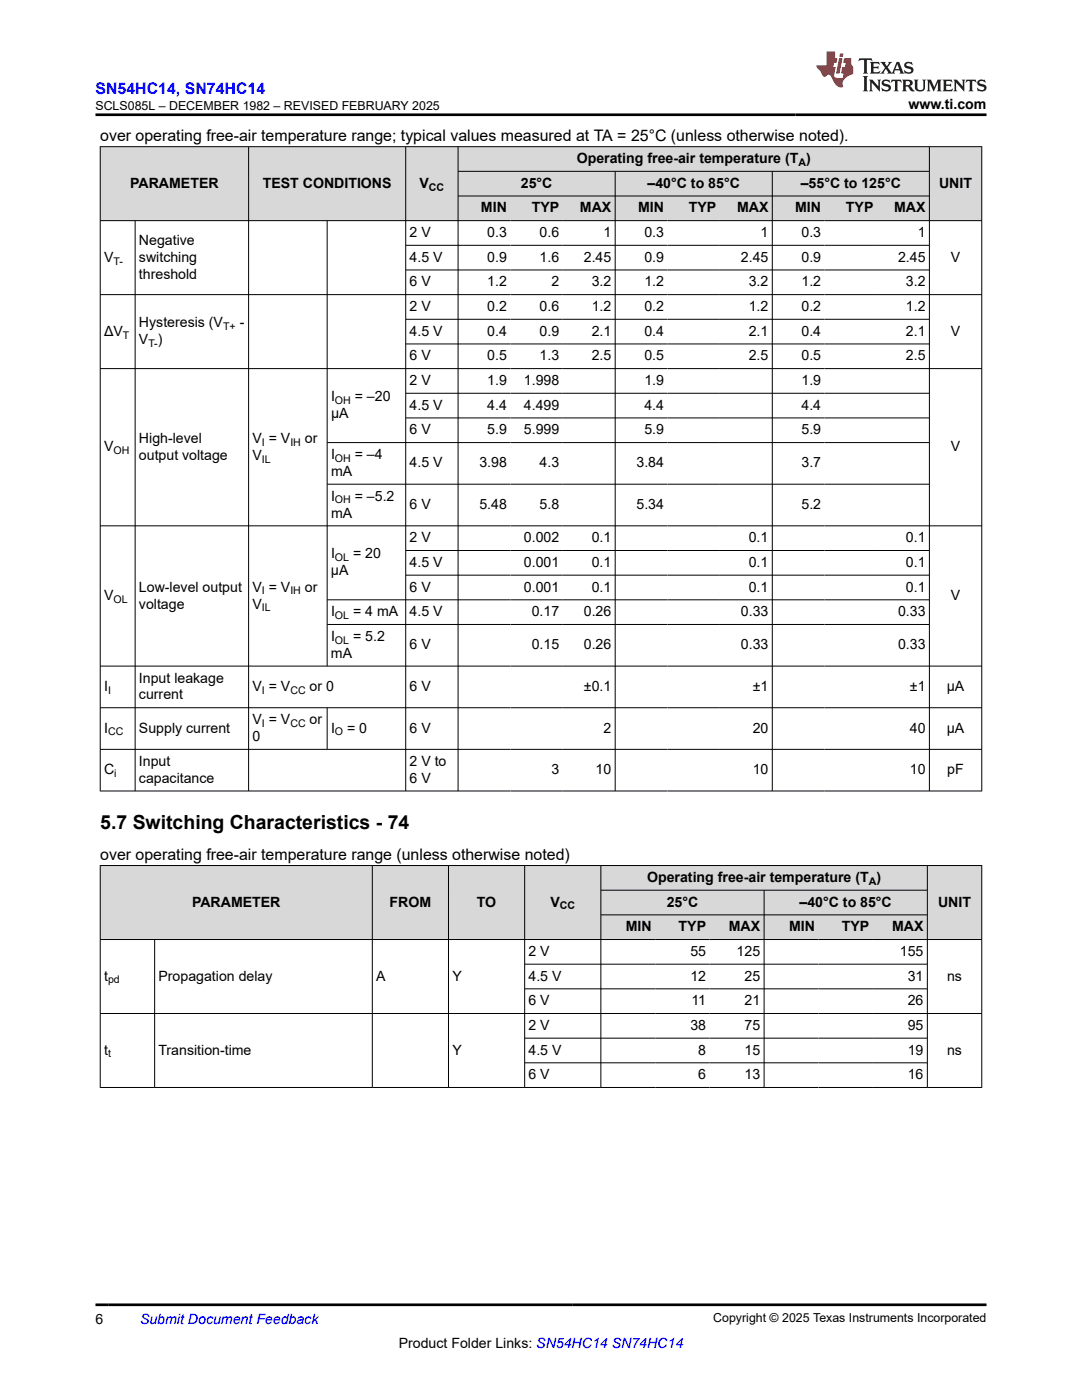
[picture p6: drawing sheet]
<svg xmlns="http://www.w3.org/2000/svg" width="216mm" height="279mm" viewBox="0 0 216 279" stroke-linecap="round" stroke-linejoin="round" font-family="sans-serif">
<g fill="#d8d8d8">
<path d="M20 29.3h175.9v4.9h-175.9z" fill-rule="evenodd"/>
<path d="M20.1 29.3h29.4v14.7h-29.4z" fill-rule="evenodd"/>
<path d="M49.7 29.3h31.2v14.7h-31.2z" fill-rule="evenodd"/>
<path d="M81 29.3h10.3v14.7h-10.3z" fill-rule="evenodd"/>
<path d="M91.5 29.3h93.9v4.8h-93.9z" fill-rule="evenodd"/>
<path d="M185.5 29.3h10.3v14.7h-10.3z" fill-rule="evenodd"/>
<path d="M91.5 34.3h31.2v4.8h-31.2z" fill-rule="evenodd"/>
<path d="M122.8 34.3h31.2v4.8h-31.2z" fill-rule="evenodd"/>
<path d="M154.2 34.3h31.2v4.8h-31.2z" fill-rule="evenodd"/>
<path d="M91.5 39.2h10.4v4.8h-10.4z" fill-rule="evenodd"/>
<path d="M101.9 39.2h10.4v4.8h-10.4z" fill-rule="evenodd"/>
<path d="M112.3 39.2h10.4v4.8h-10.4z" fill-rule="evenodd"/>
<path d="M122.8 39.2h10.4v4.8h-10.4z" fill-rule="evenodd"/>
<path d="M133.2 39.2h10.5v4.8h-10.5z" fill-rule="evenodd"/>
<path d="M143.7 39.2h10.3v4.8h-10.3z" fill-rule="evenodd"/>
<path d="M154.2 39.2h10.4v4.8h-10.4z" fill-rule="evenodd"/>
<path d="M164.6 39.2h10.4v4.8h-10.4z" fill-rule="evenodd"/>
<path d="M175 39.2h10.4v4.8h-10.4z" fill-rule="evenodd"/>
</g>
<g fill="none" stroke="#000" stroke-width=".2">
<path d="M19.9 29.3h176.1M20 29.2v128.7M49.6 29.2v128.7M81 29.2v128.7M91.4 29.2v128.7M91.4 34.2h94.1M91.4 39.1h94.1M122.8 34.2v123.7M154.1 34.2v123.7M185.5 29.2v128.7M195.9 29.2v128.7M19.9 44h176.1"/>
<path d="M19.9 58.8h176.1M27 44v113.9M65.3 44v89M81 49h104.5M81 53.9h104.5M19.9 73.6h176.1M81 63.7h104.5M81 68.6h104.5M81 78.5h104.5M65.3 96.6h120.2M81 83.4h104.5M185.5 88.3h-120.2"/>
<path d="M19.9 104.9h176.1M81 109.9h104.5M81 114.8h104.5M185.5 119.7h-120.2M19.9 132.9h176.1M65.3 124.6h120.2M19.9 141.2h176.1M19.9 149.6h176.1M19.9 157.9h176.1M65.3 141.2v8.4"/>
</g>
<g fill="#d8d8d8">
<path d="M20 172.7h175.9v5h-175.9z" fill-rule="evenodd"/>
<path d="M20.1 172.8h54.1v14.6h-54.1z" fill-rule="evenodd"/>
<path d="M74.4 172.8h15v14.6h-15z" fill-rule="evenodd"/>
<path d="M89.6 172.8h15v14.6h-15z" fill-rule="evenodd"/>
<path d="M104.8 172.8h15v14.6h-15z" fill-rule="evenodd"/>
<path d="M120 172.8h65v4.8h-65z" fill-rule="evenodd"/>
<path d="M185.1 172.8h10.7v14.6h-10.7z" fill-rule="evenodd"/>
<path d="M120 177.7h32.4v4.8h-32.4z" fill-rule="evenodd"/>
<path d="M152.5 177.7h32.5v4.8h-32.5z" fill-rule="evenodd"/>
<path d="M120 182.6h10.8v4.8h-10.8z" fill-rule="evenodd"/>
<path d="M130.8 182.6h10.8v4.8h-10.8z" fill-rule="evenodd"/>
<path d="M141.6 182.6h10.8v4.8h-10.8z" fill-rule="evenodd"/>
<path d="M152.5 182.6h10.8v4.8h-10.8z" fill-rule="evenodd"/>
<path d="M163.3 182.6h10.9v4.8h-10.9z" fill-rule="evenodd"/>
<path d="M174.2 182.6h10.8v4.8h-10.8z" fill-rule="evenodd"/>
</g>
<g fill="none" stroke="#000" stroke-width=".2">
<path d="M19.9 172.7h176.1M20 172.7v44.4M74.3 172.7v44.4M89.5 172.7v44.4M104.7 172.7v44.4M119.9 172.7v44.4M119.9 177.7h65.2M152.5 177.7v39.4M185 172.7v44.4M195.9 172.7v44.4M19.9 187.5h176.1M30.9 187.5v29.6"/>
<path d="M104.7 192.4h80.4M104.7 197.3h80.4M119.9 182.6h65.2M19.9 202.3h176.1M19.9 217h176.1M104.7 207.2h80.4M104.7 212.1h80.4"/>
</g>
<path d="M171.5 11.6l-.2 .6 .5-.2h.6v.1v2.2l-.2 .4h1l-.2-.4v-2.2v-.1h.5l.6 .2-.2-.6zM173.6 12.4l.2 .3v1.6l-.2 .4h1.9l.1-.6a1.08 1.08 0 0 1-1.3 .2v-.7h.6l.4 .2v-.7l-.4 .2h-.6v-.5l.2-.2a1 1 0 0 1 1 .3l-.1-.5zM175.7 12.4l.9 1.1-1 1.2h.9l-.2-.2 .5-.8 .4 .8-.2 .2h1.6l-.2-.2 .2-.5h.9l.1 .5-.1 .2h.9l-.2-.4-.8-1.9h-.5l-.9 2.1-.9-1.1 .9-1h-.8l.2 .2-.4 .6-.4-.6 .2-.2zM179 12.8l.4 1h-.7zM180.7 12.5a.65 .65 0 0 0-.2 .7 .65 .65 0 0 0 .6 .5l.6 .1 .1 .3a.79 .79 0 0 1-.7 .4 .79 .79 0 0 1-.7-.5l.1 .7 .2-.1a.93 .93 0 0 0 1.1 0 .93 .93 0 0 0 .4-.9 1.46 1.46 0 0 0-1.2-.6l-.1-.3a1.09 1.09 0 0 1 1.2 .2l-.2-.6-.1 .1-.5-.2zM172.2 15.2l.2 .4v2.2l-.2 .4h1l-.2-.4v-2.2l.2-.4zM173.4 15.9l.2 .4v1.5l-.2 .4h.8l-.3-.4 .1-1.3 1.6 1.8v-2l.2-.4h-.7l.1 .2 .1 1.1-1.2-1.3zM176.2 16a.65 .65 0 0 0-.2 .8 .65 .65 0 0 0 .6 .4l.6 .2 .1 .2a.79 .79 0 0 1-.7 .4 .79 .79 0 0 1-.7-.5l.1 .7 .2-.1a.93 .93 0 0 0 1.1 .1 .93 .93 0 0 0 .4-1 1.46 1.46 0 0 0-1.2-.5l-.1-.4a1.09 1.09 0 0 1 1.2 .2l-.1-.6-.2 .1-.5-.1zM177.9 15.9l-.1 .6a.63 .63 0 0 1 .8-.3v1.6l-.3 .4h1l-.2-.4v-1.6a.66 .66 0 0 1 .8 .3l-.1-.6zM180 15.9l.2 .4v1.5l-.2 .4h1l-.2-.2-.1-.7h.5l.1 .2a.79 .79 0 0 0 1.2 .6l-1-.9a.61 .61 0 0 0 .6-.6 .61 .61 0 0 0-.5-.7zM180.8 16.2h.1a.47 .47 0 0 1 .5 .1 .47 .47 0 0 1 .1 .5l-.1 .1-.7 .1zM182.3 15.9l.2 .2a2.27 2.27 0 0 0 .4 2 1.04 1.04 0 0 0 1.7-.7v-1.3l.2-.2h-.8l.2 .4v1.1a.6 .6 0 0 1-.6 .6 .6 .6 0 0 1-.6-.6v-1.1l.3-.4zM184.9 15.9l.2 .4v1.5l-.2 .4h.8l-.3-.4v-1.4l.9 1.9 .9-1.9v1.4l-.3 .4h1l-.2-.4v-1.5l.2-.4h-.8l-.7 1.5-.6-1.5zM188.1 15.9l.2 .4v1.5l-.2 .4h1.9l.1-.6a1.09 1.09 0 0 1-1.3 .2v-.7h.6l.4 .2v-.6l-.4 .2h-.6v-.6l.2-.1a1.01 1.01 0 0 1 1 .3l-.1-.6zM190.2 15.9l.3 .4v1.5l-.3 .4h.8l-.2-.4v-1.3l1.6 1.8v-2l.2-.4h-.7l.2 .2v1.1l-1.2-1.3zM192.8 15.9l-.1 .6a.63 .63 0 0 1 .8-.3v1.6l-.3 .4h1l-.2-.4v-1.6a.66 .66 0 0 1 .8 .3l-.1-.6zM195.2 16a.65 .65 0 0 0-.2 .8 .65 .65 0 0 0 .6 .4l.6 .2 .2 .2a.79 .79 0 0 1-.7 .4 .79 .79 0 0 1-.7-.5l.1 .7 .2-.1a.93 .93 0 0 0 1 .1 .93 .93 0 0 0 .5-1 1.46 1.46 0 0 0-1.3-.5v-.4a1.09 1.09 0 0 1 1.2 .2l-.2-.6-.2 .1-.5-.1z" fill="#231f20"/>
<path d="M164.9 10.3v2.7h-2l.1 .4 .8 1a.95 .95 0 0 0 1 .9 .59 .59 0 0 1 .5-.4 .59 .59 0 0 1 .5 .3l.4 .8a1.59 1.59 0 0 0 2.1 1.4 1.61 1.61 0 0 1 1-2.3l1-.3-.1-1.5a1.59 1.59 0 0 1-.3-1.7h-1.5l-.2 .9h.6l-.2 .9h-.5l-.2 .9v.3l.4 .1-.1 .9h-.7a.73 .73 0 0 1-1-.7l.3-1.5h-.5l.1-.9h.5l.2-.9h-.5v-1.3zM167.4 11.6l-.6 3.1h.7l.6-3.1zM167.6 10.7l-.1 .6h.7l.1-.6z" fill="#ed1c24"/>
<path d="M19 22.9h177.8M19 260.4h177.8" fill="none" stroke="#000" stroke-width=".53"/>
<text font-size="3.9" x="20" y="165.5">5.7 Switching Characteristics - 74</text>
<text font-size="3.2" fill="#00f" x="19" y="18.7">SN54HC14, SN74HC14</text>
<g font-size="3.2">
<text x="20" y="28.2">over operating free-air temperature range; typical values measured at TA = 25°C (unless otherwise noted).</text>
<text x="20" y="171.7">over operating free-air temperature range (unless otherwise noted)</text>
</g>
<g font-size="2.8">
<text x="181.3" y="21.8">www.ti.com</text>
<text x="115.1" y="32.5">Operating free-air temperature (T )</text>
<text x="26" y="37.5">PARAMETER</text>
<text x="52.4" y="37.5">TEST CONDITIONS</text>
<text x="83.7" y="37.5">V</text>
<text x="103.9" y="37.5">25°C</text>
<text x="129.2" y="37.5">–40°C to 85°C</text>
<text x="159.8" y="37.5">–55°C to 125°C</text>
<text x="187.4" y="37.5">UNIT</text>
<text x="81.7" y="47.3">2 V</text>
<text x="96" y="42.4">MIN</text>
<text x="97.2" y="47.3">0.3</text>
<text x="106.1" y="42.4">TYP</text>
<text x="107.7" y="47.3">0.6</text>
<text x="115.7" y="42.4">MAX</text>
<text x="120.4" y="47.3">1</text>
<text x="127.3" y="42.4">MIN</text>
<text x="128.6" y="47.3">0.3</text>
<text x="137.5" y="42.4">TYP</text>
<text x="147.1" y="42.4">MAX</text>
<text x="151.8" y="47.3">1</text>
<text x="158.7" y="42.4">MIN</text>
<text x="159.9" y="47.3">0.3</text>
<text x="168.8" y="42.4">TYP</text>
<text x="178.4" y="42.4">MAX</text>
<text x="183.1" y="47.3">1</text>
<text x="20.8" y="52.2">V</text>
<text x="27.7" y="48.8">Negative</text>
<text x="27.7" y="52.2">switching</text>
<text x="81.7" y="52.2">4.5 V</text>
<text x="97.2" y="52.2">0.9</text>
<text x="107.7" y="52.2">1.6</text>
<text x="116.5" y="52.2">2.45</text>
<text x="128.6" y="52.2">0.9</text>
<text x="147.8" y="52.2">2.45</text>
<text x="159.9" y="52.2">0.9</text>
<text x="179.2" y="52.2">2.45</text>
<text x="189.7" y="52.2">V</text>
<text x="27.7" y="55.6">threshold</text>
<text x="81.7" y="57.2">6 V</text>
<text x="97.2" y="57.2">1.2</text>
<text x="110" y="57.2">2</text>
<text x="118.1" y="57.2">3.2</text>
<text x="128.6" y="57.2">1.2</text>
<text x="149.4" y="57.2">3.2</text>
<text x="159.9" y="57.2">1.2</text>
<text x="180.8" y="57.2">3.2</text>
<text x="27.7" y="65.3">Hysteresis (V</text>
<text x="47.8" y="65.3">-</text>
<text x="81.7" y="62.1">2 V</text>
<text x="97.2" y="62.1">0.2</text>
<text x="107.7" y="62.1">0.6</text>
<text x="118.1" y="62.1">1.2</text>
<text x="128.6" y="62.1">0.2</text>
<text x="149.4" y="62.1">1.2</text>
<text x="159.9" y="62.1">0.2</text>
<text x="180.8" y="62.1">1.2</text>
<text x="20.8" y="67">ΔV</text>
<text x="27.7" y="68.7">V )</text>
<text x="81.7" y="71.9">6 V</text>
<text x="81.7" y="67">4.5 V</text>
<text x="97.2" y="67">0.4</text>
<text x="97.2" y="71.9">0.5</text>
<text x="107.7" y="67">0.9</text>
<text x="107.7" y="71.9">1.3</text>
<text x="118.1" y="67">2.1</text>
<text x="118.1" y="71.9">2.5</text>
<text x="128.6" y="67">0.4</text>
<text x="128.6" y="71.9">0.5</text>
<text x="149.4" y="67">2.1</text>
<text x="149.4" y="71.9">2.5</text>
<text x="159.9" y="67">0.4</text>
<text x="159.9" y="71.9">0.5</text>
<text x="180.8" y="67">2.1</text>
<text x="180.8" y="71.9">2.5</text>
<text x="189.7" y="67">V</text>
<text x="81.7" y="76.8">2 V</text>
<text x="97.2" y="76.8">1.9</text>
<text x="104.5" y="76.8">1.998</text>
<text x="128.6" y="76.8">1.9</text>
<text x="159.9" y="76.8">1.9</text>
<text x="66" y="80.1">I</text>
<text x="66" y="83.5">µA</text>
<text x="70.8" y="80.1">= –20</text>
<text x="81.7" y="81.8">4.5 V</text>
<text x="97.2" y="81.8">4.4</text>
<text x="104.5" y="81.8">4.499</text>
<text x="128.6" y="81.8">4.4</text>
<text x="159.9" y="81.8">4.4</text>
<text x="27.7" y="88.4">High-level</text>
<text x="50.4" y="88.4">V = V</text>
<text x="60.8" y="88.4">or</text>
<text x="81.7" y="86.7">6 V</text>
<text x="97.2" y="86.7">5.9</text>
<text x="104.5" y="86.7">5.999</text>
<text x="128.6" y="86.7">5.9</text>
<text x="159.9" y="86.7">5.9</text>
<text x="20.8" y="90.1">V</text>
<text x="27.7" y="91.8">output voltage</text>
<text x="50.4" y="91.8">V</text>
<text x="66" y="91.6">I</text>
<text x="66" y="95">mA</text>
<text x="70.8" y="91.6">= –4</text>
<text x="81.7" y="93.3">4.5 V</text>
<text x="95.7" y="93.3">3.98</text>
<text x="107.7" y="93.3">4.3</text>
<text x="127" y="93.3">3.84</text>
<text x="159.9" y="93.3">3.7</text>
<text x="189.7" y="90.1">V</text>
<text x="66" y="99.9">I</text>
<text x="70.8" y="99.9">= –5.2</text>
<text x="81.7" y="101.6">6 V</text>
<text x="95.7" y="101.6">5.48</text>
<text x="107.7" y="101.6">5.8</text>
<text x="127" y="101.6">5.34</text>
<text x="159.9" y="101.6">5.2</text>
<text x="66" y="103.3">mA</text>
<text x="66" y="111.4">I</text>
<text x="70.4" y="111.4">= 20</text>
<text x="81.7" y="108.2">2 V</text>
<text x="81.7" y="113.1">4.5 V</text>
<text x="104.5" y="108.2">0.002</text>
<text x="104.5" y="113.1">0.001</text>
<text x="118.1" y="108.2">0.1</text>
<text x="118.1" y="113.1">0.1</text>
<text x="149.4" y="108.2">0.1</text>
<text x="149.4" y="113.1">0.1</text>
<text x="180.8" y="108.2">0.1</text>
<text x="180.8" y="113.1">0.1</text>
<text x="20.8" y="119.8">V</text>
<text x="27.7" y="118.1">Low-level output</text>
<text x="50.4" y="118.1">V = V</text>
<text x="60.8" y="118.1">or</text>
<text x="66" y="114.8">µA</text>
<text x="81.7" y="118.1">6 V</text>
<text x="104.5" y="118.1">0.001</text>
<text x="118.1" y="118.1">0.1</text>
<text x="149.4" y="118.1">0.1</text>
<text x="180.8" y="118.1">0.1</text>
<text x="189.7" y="119.8">V</text>
<text x="27.7" y="121.4">voltage</text>
<text x="50.4" y="121.4">V</text>
<text x="66" y="123">I</text>
<text x="70.4" y="123">= 4 mA</text>
<text x="81.7" y="123">4.5 V</text>
<text x="106.1" y="123">0.17</text>
<text x="116.5" y="123">0.26</text>
<text x="147.8" y="123">0.33</text>
<text x="179.2" y="123">0.33</text>
<text x="66" y="131.3">mA</text>
<text x="66" y="127.9">I</text>
<text x="70.4" y="127.9">= 5.2</text>
<text x="81.7" y="129.6">6 V</text>
<text x="106.1" y="129.6">0.15</text>
<text x="116.5" y="129.6">0.26</text>
<text x="147.8" y="129.6">0.33</text>
<text x="179.2" y="129.6">0.33</text>
<text x="20.8" y="137.9">I</text>
<text x="27.7" y="136.2">Input leakage</text>
<text x="50.4" y="137.9">V = V</text>
<text x="61.8" y="137.9">or 0</text>
<text x="81.7" y="137.9">6 V</text>
<text x="116.5" y="137.9">±0.1</text>
<text x="150.2" y="137.9">±1</text>
<text x="181.6" y="137.9">±1</text>
<text x="188.9" y="137.9">µA</text>
<text x="27.7" y="139.6">current</text>
<text x="20.8" y="146.2">I</text>
<text x="27.7" y="146.2">Supply current</text>
<text x="50.4" y="147.9">0</text>
<text x="50.4" y="144.5">V = V</text>
<text x="61.8" y="144.5">or</text>
<text x="66" y="146.2">I</text>
<text x="69.3" y="146.2">= 0</text>
<text x="81.7" y="146.2">6 V</text>
<text x="120.4" y="146.2">2</text>
<text x="150.2" y="146.2">20</text>
<text x="181.5" y="146.2">40</text>
<text x="188.9" y="146.2">µA</text>
<text x="20.8" y="154.5">C</text>
<text x="27.7" y="152.8">Input</text>
<text x="81.7" y="152.8">2 V to</text>
<text x="110" y="154.5">3</text>
<text x="118.8" y="154.5">10</text>
<text x="150.2" y="154.5">10</text>
<text x="181.5" y="154.5">10</text>
<text x="189" y="154.5">pF</text>
<text x="27.7" y="156.2">capacitance</text>
<text x="81.7" y="156.2">6 V</text>
<text x="129.1" y="176">Operating free-air temperature (T )</text>
<text x="38.3" y="180.9">PARAMETER</text>
<text x="77.7" y="180.9">FROM</text>
<text x="95.2" y="180.9">TO</text>
<text x="109.8" y="180.9">V</text>
<text x="124.9" y="185.9">MIN</text>
<text x="133" y="180.9">25°C</text>
<text x="135.4" y="185.9">TYP</text>
<text x="145.4" y="185.9">MAX</text>
<text x="157.4" y="185.9">MIN</text>
<text x="159.5" y="180.9">–40°C to 85°C</text>
<text x="168" y="185.9">TYP</text>
<text x="178" y="185.9">MAX</text>
<text x="187.2" y="180.9">UNIT</text>
<text x="105.5" y="190.8">2 V</text>
<text x="137.8" y="190.8">55</text>
<text x="147" y="190.8">125</text>
<text x="179.6" y="190.8">155</text>
<text x="20.8" y="195.7">t</text>
<text x="31.6" y="195.7">Propagation delay</text>
<text x="75.1" y="195.7">A</text>
<text x="90.3" y="195.7">Y</text>
<text x="105.5" y="195.7">4.5 V</text>
<text x="137.8" y="195.7">12</text>
<text x="148.6" y="195.7">25</text>
<text x="181.1" y="195.7">31</text>
<text x="189" y="195.7">ns</text>
<text x="105.5" y="200.6">6 V</text>
<text x="138" y="200.6">11</text>
<text x="148.6" y="200.6">21</text>
<text x="181.1" y="200.6">26</text>
<text x="105.5" y="205.5">2 V</text>
<text x="137.8" y="205.5">38</text>
<text x="148.6" y="205.5">75</text>
<text x="181.1" y="205.5">95</text>
<text x="20.8" y="210.5">t</text>
<text x="31.6" y="210.5">Transition-time</text>
<text x="90.3" y="210.5">Y</text>
<text x="105.5" y="210.5">4.5 V</text>
<text x="105.5" y="215.4">6 V</text>
<text x="139.3" y="210.5">8</text>
<text x="139.3" y="215.4">6</text>
<text x="148.6" y="210.5">15</text>
<text x="148.6" y="215.4">13</text>
<text x="181.1" y="210.5">19</text>
<text x="181.1" y="215.4">16</text>
<text x="189" y="210.5">ns</text>
<text x="19" y="264.2">6</text>
<text x="79.6" y="269">Product Folder Links: SN54HC14 SN74HC14</text>
</g>
<text font-size="2.8" fill="#00f" x="27.9" y="264.2">Submit Document Feedback</text>
<g font-size="2.5">
<text x="19" y="21.9">SCLS085L – DECEMBER 1982 – REVISED FEBRUARY 2025</text>
<text x="142.3" y="263.9">Copyright © 2025 Texas Instruments Incorporated</text>
</g>
<g font-size="2.1">
<text x="159.3" y="33.1">A</text>
<text x="85.6" y="38">CC</text>
<text x="22.6" y="52.8">T-</text>
<text x="44.5" y="65.9">T+</text>
<text x="24.5" y="67.6">T</text>
<text x="29.6" y="69.3">T-</text>
<text x="66.8" y="80.6">OH</text>
<text x="52.3" y="88.9">I</text>
<text x="57.9" y="88.9">IH</text>
<text x="22.6" y="90.6">OH</text>
<text x="52.3" y="92.3">IL</text>
<text x="66.8" y="92.2">OH</text>
<text x="66.8" y="100.5">OH</text>
<text x="66.8" y="112">OL</text>
<text x="52.3" y="118.6">I</text>
<text x="57.9" y="118.6">IH</text>
<text x="22.6" y="120.3">OL</text>
<text x="52.3" y="122">IL</text>
<text x="66.8" y="123.5">OL</text>
<text x="66.8" y="128.5">OL</text>
<text x="21.6" y="138.5">I</text>
<text x="52.3" y="138.5">I</text>
<text x="57.9" y="138.5">CC</text>
<text x="21.6" y="146.8">CC</text>
<text x="52.3" y="145.1">I</text>
<text x="57.9" y="145.1">CC</text>
<text x="66.8" y="146.8">O</text>
<text x="22.8" y="155.1">i</text>
<text x="173.3" y="176.6">A</text>
<text x="111.7" y="181.5">CC</text>
<text x="21.6" y="196.3">pd</text>
<text x="21.6" y="211">t</text>
</g>
</svg>
